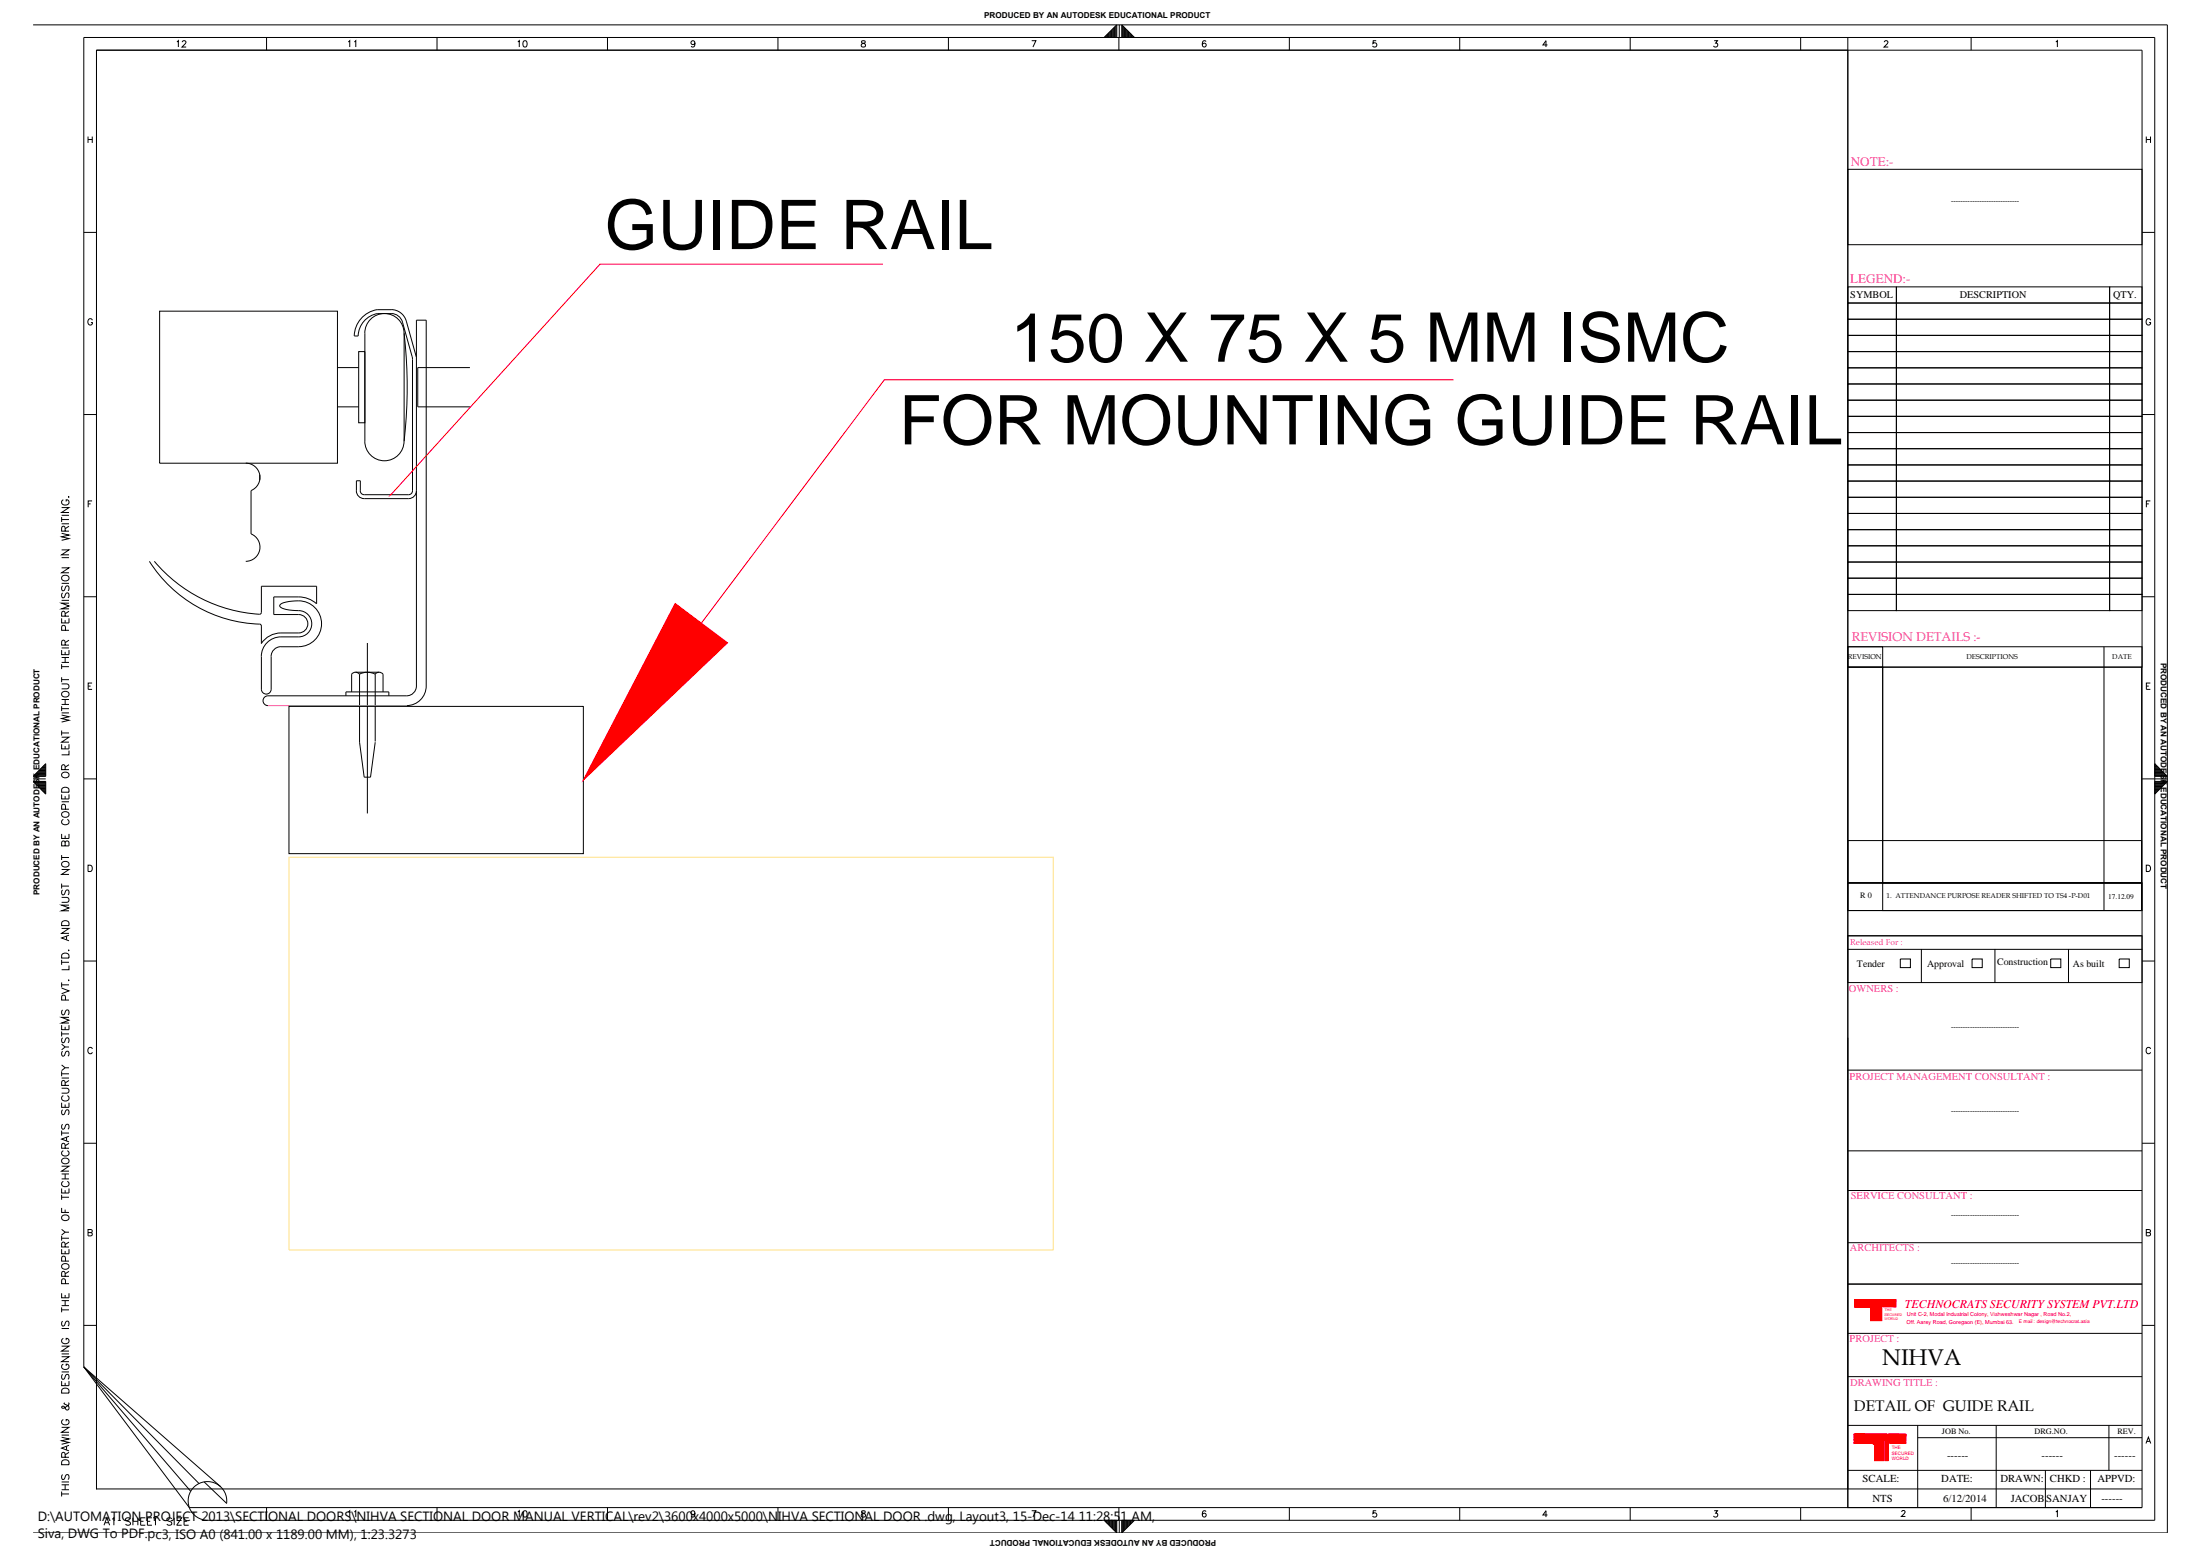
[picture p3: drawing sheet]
<svg xmlns="http://www.w3.org/2000/svg" width="1189mm" height="841mm" viewBox="0 0 1189 841" stroke-linecap="round" stroke-linejoin="round" font-family="sans-serif">
<!-- layer: DOOR -->
<g fill="none" stroke="#000" stroke-width=".54">
<path d="M86 168h96v82h-96zM217 174l6 20v71M218 174a6 6 0 0 0-7-5h-7a13 13 0 0 0-10 12h-3a15 15 0 0 1 13-14h7a8 8 0 0 1 9 6l5 20M218 180a11 11 0 0 0-10-11 11 11 0 0 0-11 11v58M218 180a255 255 0 0 1 0 58zM182 199h12M194 190h3v38h-3zM254 199h-28v21h28M182 220h12M197 238a11 11 0 0 0 11 11 11 11 0 0 0 10-11M133 250a8 8 0 0 1 7 6 8 8 0 0 1-4 9v23a8 8 0 0 1 4 9 8 8 0 0 1-7 6M140 256v3"/>
<path d="M193 265a4 4 0 0 0 4 4h24a4 4 0 0 0 4-4M193 265v-5h2v5M195 265v2h2h24h1l1-2M81 303a73 73 0 0 0 59 34M83 303a79 79 0 0 0 58 29v-15h30v9a14 14 0 0 0-10-4h-13v10h13a5 5 0 0 1 5 5 5 5 0 0 1-5 5h-9a13 13 0 0 0-11 6v-10l-1-1M151 327a15 15 0 0 1 22 6 12 12 0 0 1-12 16h-9a5 5 0 0 0-5 6v17a2.6 2.6 0 0 1-3 3 2.6 2.6 0 0 1-3-3v-17a11 11 0 0 1 11-11h9a7 7 0 0 0 7-8 7 7 0 0 0-8-6 10 10 0 0 1-9-3zM199 347v92M187 376v-2h23v2M192 363h13M194 364a2.6 2.6 0 0 0-4 0v10M194 364v37l3 19h3l3-19M203 364a9 9 0 0 0-9 0"/>
<path d="M203 364a2.6 2.6 0 0 1 4 0v10M203 364v37M145 381a2.6 2.6 0 0 1-3-3 2.6 2.6 0 0 1 3-2h75a5 5 0 0 0 5-5v-198h5v198a11 11 0 0 1-10 10"/>
</g>
<path d="M145 381h75" fill="none" stroke="#dd6e6e" stroke-width=".54"/>
<!-- layer: 0 -->
<g fill="none" stroke="#000" stroke-width=".54">
<path d="M18 13h1153v815h-1153M597 20h.1M598 19v1M599 18v2M600 17v3M601 16v4M601 15v5M602 15v5M603 14v6M605 13v7M606 14v6M607 14v6"/>
<path d="M608 15v5M609 16v4M609 17v3M610 17v3M611 18v2M611 19v1M612 19v1M613 20h.1M52 27h947v777h-947zM96 23v-1v3M98 23l1-1 1 1-2 2h3M144 20v7"/>
<path d="M188 23l1-1v3M191 23l1-1v3M236 20v7M280 23l1-1v3M283 22a1.6 1.6 0 0 1 2 2 1.6 1.6 0 0 1-2 1v-1zM328 20v7M376 23a1.1 1.1 0 0 1-2 1 1.1 1.1 0 0 1 0-2 1.1 1.1 0 0 1 1 0v3h-1M420 20v7M466 22v1a1.4 1.4 0 0 1 1 1 1.4 1.4 0 0 1 0 1h-1a1.4 1.4 0 0 1 0-1 1.4 1.4 0 0 1 1-1v-1zM513 20v7M558 22h2l-2 3M597 20l6-7v7"/>
<path d="M605 20v7M606 20v-7l7 7M652 22a1.6 1.6 0 0 0-2 2 1.6 1.6 0 0 0 1 1 1.1 1.1 0 0 0 0-2 1.1 1.1 0 0 0-1 1M697 20v7M744 22h-2v1a1.2 1.2 0 0 1 2 0 1.2 1.2 0 0 1 0 2 1.2 1.2 0 0 1-2 0M789 20v7M836 24h-2l1-2v3M881 20v7M926 22h2l-1 1a1.1 1.1 0 0 1 1 2 1.1 1.1 0 0 1-2 0M973 20v7M999 20v794M1018 23l1-1 1 1-2 2h2"/>
<path d="M1065 20v7M1111 23l1-1v3M48 74v3M48 75h2M50 74v3M1160 75h2M1160 74v3M1162 74v3M999 91h159v41h-159zM45 126h7M1158 126h6M999 155h26v9h-26z"/>
<path d="M1025 155h115v9h-115zM1140 155h18v9h-18zM50 173a1.3 1.3 0 0 0-1-1 1.3 1.3 0 0 0-2 1 1.4 1.4 0 0 0 1 2 1.4 1.4 0 0 0 2 0v-1h-1M999 164h26v8h-26zM999 172h26v9h-26zM1025 164h115v8h-115zM1025 172h115v9h-115zM1140 164h18v8h-18zM1140 172h18v9h-18zM1162 173a1.2 1.2 0 0 0-1-1 1.2 1.2 0 0 0-1 1 1.4 1.4 0 0 0 0 2 1.4 1.4 0 0 0 2 0v-1h-1M999 181h26v9h-26zM999 190h26v9h-26z"/>
<path d="M999 199h26v8h-26zM1025 181h115v9h-115zM1025 190h115v9h-115zM1025 199h115v8h-115zM1140 181h18v9h-18zM1140 190h18v9h-18zM1140 199h18v8h-18zM999 207h26v9h-26zM999 216h26v9h-26zM1025 207h115v9h-115zM1025 216h115v9h-115zM1140 207h18v9h-18z"/>
<path d="M1140 216h18v9h-18zM45 224h7M999 225h26v9h-26zM999 234h26v8h-26zM1025 225h115v9h-115zM1025 234h115v8h-115zM1140 225h18v9h-18zM1140 234h18v8h-18zM1158 224h6M999 242h26v9h-26zM999 251h26v9h-26zM999 260h26v9h-26z"/>
<path d="M1025 242h115v9h-115zM1025 251h115v9h-115zM1025 260h115v9h-115zM1140 242h18v9h-18zM1140 251h18v9h-18zM1140 260h18v9h-18zM33 274h4l-4 3h4M33 279v3M33 278h4M34 270a1.5 1.5 0 0 0-1 2 1.5 1.5 0 0 0 2 1 1.7 1.7 0 0 0 2-1 1.7 1.7 0 0 0 0-2h-1v1M37 268h.1M48 272h1"/>
<path d="M50 271h-2v3M999 269h26v8h-26zM999 277h26v9h-26zM1025 269h115v8h-115zM1025 277h115v9h-115zM1140 269h18v8h-18zM1140 277h18v9h-18zM1160 272h1M1162 271h-2v3M33 297h4l-4 3h4M33 288l4 1-4 1 4 1-4 1M33 283h4"/>
<path d="M33 281h4M35 287v-2l-1-1-1 1v2h4M37 284l-2 2M999 286h26v9h-26zM999 295h26v9h-26zM1025 286h115v9h-115zM1025 295h115v9h-115zM1140 286h18v9h-18zM1140 295h18v9h-18zM33 307h4l-4 2h4M33 315h4M33 301h4"/>
<path d="M34 316l-1 1 1 2h1l1-2 1-1v1v2M999 304h26v8h-26zM999 312h26v9h-26zM1025 304h115v8h-115zM1025 312h115v9h-115zM1140 304h18v8h-18zM1140 312h18v9h-18zM33 334v2h4v-2M33 324h4M34 320l-1 1 1 2h1l1-3h1v1v2M35 333v-2l-1-1-1 1v2h4M35 335v1"/>
<path d="M37 326h-4l4 1-4 2h4M37 330l-2 2M45 322h7M999 321h26v9h-26zM1025 321h115v9h-115zM1140 321h18v9h-18zM1158 322h6M33 351v3h4v-3M33 359v2M33 358h4M33 355h4M33 350h4"/>
<path d="M35 348v-2h-1h-1v2h4M35 352v2M35 355v3M35 340v-2h-1l-1 2h4M37 346l-2 1M999 349h159v11h-159zM999 349h18v11h-18zM1137 349v143M33 369h3l1 2v1h-4M33 366v2M33 378h4M33 367h4"/>
<path d="M33 360h4M35 378v3M48 371h1M50 369h-2v3h2M999 360h18v117h-18zM1017 360h140v117h-140zM1160 371h1M1162 369h-2v3h2M33 398h4l-4 3h4M33 386l4 1-4 1 4 1-4 1M33 381v3M33 395v2"/>
<path d="M33 396h4M33 385h4M33 383h4M33 381h4M156 382h159v79h-159zM18 419h7M19 419h6M19 418h6M20 417h5M21 417h4M21 416h4M22 415h3"/>
<path d="M23 415h2M23 414h2M24 413h1M25 413v6h-7zM33 402v3h4v-3M35 416v-3h-1h-1v3h4M35 403v2M37 405v3h-4M37 413l-2 1M1164 413h1M1164 418h6M1164 419h6"/>
<path d="M1164 419h7M1164 413l7 6h-7M1164 416h4M1164 415h3M1164 414h2M1164 414h1M1164 417h5M18 421h7M18 422h7v7zM18 422h7M18 423h7M19 423h6"/>
<path d="M20 424h5M20 425h5M21 425h4M21 426h4M22 426h3M23 427h2M23 428h2M24 428h1M25 429h.1M33 429v3h4v-3M33 433h4M33 426a2.2 2.2 0 0 1 4 1v1h-4z"/>
<path d="M35 430v2M35 437v-2h-1l-1 2h4M45 421h7M1158 421h13M1164 426h4M1164 425h4M1164 425h5M1164 426h3M1164 427h2M1164 422h7l-7 7M1164 428h2M1164 428h1"/>
<path d="M1164 429h1M1164 424h5M1164 424h6M1164 423h6M1164 423h7M1164 422h7M33 450v3h4v-3M34 443a1.5 1.5 0 0 0-1 1 1.5 1.5 0 0 0 2 1 1.7 1.7 0 0 0 2 0 1.7 1.7 0 0 0 0-2h-1M35 455l1-1h1v1v2h-4l1-3 1 1v2M35 451v2M999 454h158v23h-158zM33 470h4l-4 2h4"/>
<path d="M33 462v3M33 477v3M33 479h4M33 463h4M48 467h1a1.8 1.8 0 0 1 1 2 1.8 1.8 0 0 1-1 2h-1zM999 477h158v15h-158zM1017 477h141v15h-141zM1160 467h1a1.8 1.8 0 0 1 1 2 1.8 1.8 0 0 1-1 2h-1zM33 485h3l1 1v1h-4M33 498a2.2 2.2 0 0 1 4 1v1h-4zM34 481l-1 1 1 1h1l1-2 1 1v1M37 489h-4l4 1-4 2h4"/>
<path d="M33 501h4l-4 3h4M33 518v3M33 520h4M33 516a2.2 2.2 0 0 1 4 0v1h-4zM36 506v2M37 513h.1M37 505l-4 2 4 1M45 519h7M999 505h159M999 513h159M1027 518h5v5h-5zM1038 513v18"/>
<path d="M1066 518h5v5h-5zM1078 513v18M1108 518h6v5h-6zM1118 513v18M1145 518h6v5h-6zM1158 519h6M33 534l4 1-4 2M33 531v2M33 532h4M37 530h.1M37 522v2h-4M999 531h159"/>
<path d="M33 554v2h4v-2M33 557v3M33 558h4M34 546h-1l1 2h1l1-2h1v2M35 555v1M35 540v-2h-1l-1 2h4M37 550h-4l4 1-4 2h4M33 579v2M33 575l2 2M33 564l2 2M34 568l-1 1 1 1h1l1-2h1v1v1M34 561l-1 1 1 1h1l1-2 1 1v1"/>
<path d="M37 577h-2l-2 1M37 566h-2l-2 1M50 567a1.3 1.3 0 0 0-2-1 1.3 1.3 0 0 0-1 1v1a1.3 1.3 0 0 0 1 1 1.3 1.3 0 0 0 2-1M999 561v253h159M999 578h159M1162 567a1.2 1.2 0 0 0-1-1 1.2 1.2 0 0 0-1 1v1a1.2 1.2 0 0 0 1 1 1.2 1.2 0 0 0 1-1M33 596v2h4v-2M33 588h3l1 1v1h-4M33 582h4M33 580h4M34 599l-1 1 1 2h1l1-2 1-1v1v2M34 592a1.5 1.5 0 0 0-1 2 1.5 1.5 0 0 0 2 1 1.7 1.7 0 0 0 2-1 1.7 1.7 0 0 0 0-2h-1"/>
<path d="M35 586v-2h-1h-1v2h4M35 597v1M37 584l-2 1M33 611v2M33 612h4M34 607l-1 1 1 2h1l1-3h1v1v2M36 614v2M37 614l-4 1 4 2M37 618l-2 1M45 618h7M1158 618h6M33 630h4l-4 3h4"/>
<path d="M33 637h4M33 634h4M34 638a1.5 1.5 0 0 0-1 2 1.5 1.5 0 0 0 2 1 1.7 1.7 0 0 0 2-1 1.7 1.7 0 0 0 0-2h-1M34 622a1.5 1.5 0 0 0-1 1 1.5 1.5 0 0 0 2 1 1.7 1.7 0 0 0 2 0 1.7 1.7 0 0 0 0-2h-1M35 620v-2h-1l-1 2h4M35 634v3M999 622h159M33 652v3h4M33 642v2h4v-2M33 645v3M33 647h4M35 643v1"/>
<path d="M35 653v2M999 643h159M33 675v2h4v-2M33 667v3M33 669h4M33 664l2 2M35 674v-3h-1h-1v3h4M35 676v1M37 666h-2l-2 1M37 671l-2 1M48 666h2v-2h-2v4l2-1v-1h-1M999 671h159"/>
<path d="M1160 666h2v-2h-2v4l2-1v-1h-1M33 699v2h4v-2M35 689v-2h-1l-1 2h4M35 699v2M35 693v-2h-1l-1 2h4M35 681v-2h-1l-1 2h4M37 687l-2 1M999 694h159M33 706v3M33 718h4M33 708h4M33 705h4"/>
<path d="M33 703h4M34 714l-1 1 1 1h1l1-2 1 1v1M35 703v2M45 716h7M1158 716h6M33 733h4l-4 3h4M33 727h4l-4 3h4M33 731h4M34 737a1.5 1.5 0 0 0-1 2 1.5 1.5 0 0 0 2 1 1.7 1.7 0 0 0 2-1 1.7 1.7 0 0 0 0-2h-1v1M34 723a1.5 1.5 0 0 0-1 2 1.5 1.5 0 0 0 2 1 1.7 1.7 0 0 0 2-1 1.7 1.7 0 0 0 0-2h-1v1M45 738v-718h1119v801h-1052a10 10 0 0 1-10-10 10 10 0 0 1 11-11 10 10 0 0 1 9 12l-12-12M45 738l57 76h1056"/>
<path d="M45 738l74 65M45 738l63 63M45 738l58 68M999 720h159M33 746v2h4v-2M33 741h4M33 751a2.2 2.2 0 0 1 4 0v1h-4zM34 742l-1 1 1 2h1l1-2 1-1v1v2M35 758a2.4 2.4 0 0 1 2 3h-1l-2-1h-1l1 1 1-1 2-1v-1M35 747v1M52 744v-717h1106v787M999 744h159"/>
<path d="M33 776l4 1-4 1 4 1-4 1M33 771h4l-4 3h4M33 775h4M34 767a1.5 1.5 0 0 0-1 1 1.5 1.5 0 0 0 2 2 1.7 1.7 0 0 0 2-1 1.7 1.7 0 0 0 0-2h-1v1M999 770h159M1036 777h122M1036 770v44M1079 770v44M1140 770v24M1160 780l1-4 1 4M1160 779h2M33 789a2.2 2.2 0 0 1 4 1v1h-4z"/>
<path d="M34 797h-1l1 2h1l1-2h1v2M35 787v-2l-1-1-1 1v2h4M36 781v2M37 781l-4 1 4 2M37 784l-2 2M999 794h159M1105 794v20M1130 794v20M33 807h4M33 806v2M33 805h4M33 802h4"/>
<path d="M33 800h4M35 802v3M72 820v4M74 820v4M79 820h-3v4h3M82 820h-2v4h2M83 820h2M84 820v4M94 820v4M95 820h3l-3 4h3M102 820h-3v4h3M144 814v7"/>
<path d="M188 817l1-1v3M191 817l1-1v3M236 814v7M280 817l1-1v3M283 816a1.6 1.6 0 0 1 2 2 1.6 1.6 0 0 1-2 1v-1zM328 814v7M376 817a1.1 1.1 0 0 1-2 1 1.1 1.1 0 0 1 0-2 1.1 1.1 0 0 1 1 1v2h-1M420 814v7M466 816v1a1.4 1.4 0 0 1 1 1 1.4 1.4 0 0 1 0 1h-1a1.4 1.4 0 0 1 0-1 1.4 1.4 0 0 1 1-1v-1zM513 814v7M558 816h2l-2 3M605 814v7"/>
<path d="M652 817v-1a1.6 1.6 0 0 0-2 2 1.6 1.6 0 0 0 1 1 1.1 1.1 0 0 0 0-2 1.1 1.1 0 0 0-1 1M697 814v7M744 816h-2v2a1.2 1.2 0 0 1 2-1 1.2 1.2 0 0 1 0 2 1.2 1.2 0 0 1-2 0M789 814v7M836 818h-2l1-2v3M881 814v7M926 816h2l-1 1a1.1 1.1 0 0 1 1 2 1.1 1.1 0 0 1-2 0M973 814v7M999 804h159M1028 817l1-1v1l-1 2h2M1065 814v7M1111 817l1-1v3"/>
<path d="M56 824l2-4 1 4M57 823h2M61 821l1-1v4M71 820h-1h-2v1l3 2-1 1-2-1M72 822h2M76 822h2M80 822h1M93 820h-1h-2v1l3 2-1 1-2-1M99 822h2M597 821l6 7v-7M597 821v1M598 821v1"/>
<path d="M598 821v2M599 821v2M599 821v3M600 821v3M600 821v4M601 821v4M601 821v5M602 821v5M602 821v6M603 821v6M603 821v7M605 821v7"/>
<path d="M606 821v7l7-7M606 821v7M607 821v7M607 821v6M608 821v6M608 821v5M609 821v4M610 821v4M610 821v3M611 821v2M612 821v2M612 821v1"/>
<path d="M613 821v1"/>
<circle cx="35" cy="312" r="1.8"/>
<circle cx="35" cy="375" r="1.8"/>
<circle cx="35" cy="419" r="1.8"/>
<circle cx="35" cy="440" r="1.8"/>
<circle cx="35" cy="467" r="1.8"/>
<circle cx="35" cy="627" r="1.8"/>
<circle cx="35" cy="658" r="1.8"/>
<circle cx="35" cy="684" r="1.8"/>
</g>
<!-- layer: WALL200 -->
<path d="M156 463h413v212h-413z" fill="none" stroke="#ffdf7f" stroke-width=".54"/>
<!-- layer: 0 -->
<path d="M365 326l28 21-78 74z" fill="#f00" stroke="#f00" stroke-width=".54"/>
<path d="M477 143h-153l-113 124M786 205h-308l-99 132" fill="none" stroke="#f00" stroke-width=".54"/>
<!-- layer: co.text name -->
<g fill="#f00" stroke="#f00" stroke-width=".54">
<path d="M1002 775h18zM1002 775h18z"/>
<path d="M1021 775h9zM1021 775h9z"/>
<path d="M1002 775h18zM1002 775h18z"/>
<path d="M1021 775h9zM1021 775h9z"/>
<path d="M1021 775h9zM1021 775h9z"/>
<path d="M1002 775h18zM1002 775h18z"/>
<path d="M1002 775h18zM1002 775h18z"/>
<path d="M1018 775l2 1zM1018 775l2 1z"/>
<path d="M1021 775l9 1zM1021 775l9 1z"/>
<path d="M1018 776h2zM1018 776h2z"/>
<path d="M1018 776h2zM1018 776h2z"/>
<path d="M1002 776h15zM1002 776h15z"/>
<path d="M1018 776h2zM1018 776h2z"/>
<path d="M1002 776h16zM1002 776h16z"/>
<path d="M1019 776l1 1zM1019 776h1v1z"/>
<path d="M1002 776l16 1zM1002 776l16 1z"/>
<path d="M1002 777h16zM1002 777h16z"/>
<path d="M1021 776v1h9zM1021 776h9v1z"/>
<path d="M1015 777h3zM1015 777h3z"/>
<path d="M1016 777h2zM1016 777h2z"/>
<path d="M1016 777h2zM1016 777h2z"/>
<path d="M1002 777h13zM1002 777h13z"/>
<path d="M1016 777h2zM1016 777h2z"/>
<path d="M1002 777l13 1zM1002 777l13 1z"/>
<path d="M1016 777l2 1zM1016 777h2v1z"/>
<path d="M1002 778h13zM1002 778h13z"/>
<path d="M1021 777v1h9zM1021 777h9v1z"/>
<path d="M1002 778h13zM1002 778h13z"/>
<path d="M1013 778h3zM1013 778h3z"/>
<path d="M1014 778h2zM1014 778h2z"/>
<path d="M1014 778h2zM1014 778h2z"/>
<path d="M1014 778l2 1zM1014 778l2 1z"/>
<path d="M1002 779h11zM1002 779h11z"/>
<path d="M1002 779h11zM1002 779h11z"/>
<path d="M1014 779h2zM1014 779h2z"/>
<path d="M1002 779l12 1zM1002 779l12 1z"/>
<path d="M1021 779v1h9zM1021 779h9v1z"/>
<path d="M1002 780h12zM1002 780h12z"/>
<path d="M1012 780h2zM1012 780h2z"/>
<path d="M1012 780h2zM1012 780h2z"/>
<path d="M1013 780h1zM1013 780h1z"/>
<path d="M1013 780h1zM1013 780h1z"/>
<path d="M1013 780l1 1zM1013 780l1 1z"/>
<path d="M1019 777v12h1zM1019 777h1v12z"/>
<path d="M1016 778v11h2zM1016 778h2v11z"/>
<path d="M1014 779v10h2zM1014 779h2v10z"/>
<path d="M1013 781v8h1zM1013 781h1v8z"/>
<path d="M1002 702h14zM1002 702h14z"/>
<path d="M1017 702h7zM1017 702h7z"/>
<path d="M1002 702h15zM1002 702h15z"/>
<path d="M1017 702h7zM1017 702h7z"/>
<path d="M1002 702h15zM1002 702h15z"/>
<path d="M1002 702l15 1zM1002 702l15 1z"/>
<path d="M1015 703h2zM1015 703h2z"/>
<path d="M1017 702l7 1zM1017 702l7 1z"/>
<path d="M1015 703h2zM1015 703h2z"/>
<path d="M1015 703h2zM1015 703h2z"/>
<path d="M1002 703h12zM1002 703h12z"/>
<path d="M1015 703h2zM1015 703h2z"/>
<path d="M1002 703h13zM1002 703h13z"/>
<path d="M1015 703h2zM1015 703h2z"/>
<path d="M1002 703h13zM1002 703h13z"/>
<path d="M1002 703l13 1zM1002 703l13 1z"/>
<path d="M1017 703v1h7zM1017 703h7v1z"/>
<path d="M1013 704h2zM1013 704h2z"/>
<path d="M1013 704h2zM1013 704h2z"/>
<path d="M1013 704h2zM1013 704h2z"/>
<path d="M1002 704h10zM1002 704h10z"/>
<path d="M1013 704h2zM1013 704h2z"/>
<path d="M1002 704h11zM1002 704h11z"/>
<path d="M1013 704h2zM1013 704h2z"/>
<path d="M1002 704l11 1zM1002 704l11 1z"/>
<path d="M1017 704v1h7zM1017 704h7v1z"/>
<path d="M1002 705h11zM1002 705h11z"/>
<path d="M1011 705h2zM1011 705h2z"/>
<path d="M1012 705h1zM1012 705h1z"/>
<path d="M1012 705h1zM1012 705h1z"/>
<path d="M1012 705h1zM1012 705h1z"/>
<path d="M1002 705h9zM1002 705h9z"/>
<path d="M1002 705h9zM1002 705h9z"/>
<path d="M1012 705l1 1zM1012 705l1 1z"/>
<path d="M1002 705l10 1zM1002 705l10 1z"/>
<path d="M1017 705v1h7zM1017 705h7v1z"/>
<path d="M1002 706h10zM1002 706h10z"/>
<path d="M1010 706h2zM1010 706h2z"/>
<path d="M1010 706h2zM1010 706h2z"/>
<path d="M1011 706h1zM1011 706h1z"/>
<path d="M1011 706h1zM1011 706h1z"/>
<path d="M1011 706l1 1zM1011 706l1 1z"/>
<path d="M1016 703v10h1zM1016 703h1v10z"/>
<path d="M1014 704v9h1zM1014 704h1v9z"/>
<path d="M1012 706v7h1zM1012 706h1v7z"/>
<path d="M1011 707v6h1zM1011 707h1v6z"/>
</g>
<g fill="none" stroke="#f00" stroke-width=".54">
<path d="M1002 704h11v9h-1v-8h-10zM1010 706l1 1v6h1l-1-8h-9v1h8M1013 704h-11v-1h13v10h-1v-9M1015 703h-13v-1h15v11h-1v-10M1017 702h7v1h-7zM1017 703h7v1h-7zM1017 704h7v1h-7zM1017 705h7v1h-7zM1002 776h15l1 1v12h-2v-11v-1h-14zM1012 780h1v9h1v-9l-1-1h-11v1h10M1013 778l1 1v10h2v-11h-1l-13-1v1h11M1019 775l1 1v13h-1v-12"/>
<path d="M1019 775h-17h16l1 2M1021 775v1h9v-1h-9M1021 776h9v1h-9zM1021 777h9v1h-9zM1021 779h9v1h-9z"/>
</g>
<g font-size="37">
<text x="327" y="135">GUIDE RAIL</text>
<text x="546" y="195">150 X 75 X 5 MM ISMC</text>
<text x="486" y="240">FOR MOUNTING GUIDE RAIL</text>
</g>
<text font-size="12.3" x="1017" y="737">NIHVA</text>
<text font-size="8.3" x="1002" y="762">DETAIL OF GUIDE RAIL</text>
<g font-size="7.2">
<text x="20" y="821">D:\AUTOMATION PROJECT 2013\SECTIONAL DOORS\NIHVA SECTIONAL DOOR MANUAL VERTICAL\rev2\3600x4000x5000\NIHVA SECTIONAL DOOR .dwg, Layout3, 15-Dec-14 11:28:51 AM,</text>
<text x="20" y="831">Siva, DWG To PDF.pc3, ISO A0 (841.00 x 1189.00 MM), 1:23.3273</text>
</g>
<g font-size="7.1" fill="#f0f">
<text x="1000" y="90">NOTE:-</text>
<text x="1000" y="153">LEGEND:-</text>
</g>
<text font-size="6.9" fill="#f0f" x="1001" y="346">REVISION DETAILS :-</text>
<text font-size="6.4" fill="#f00" x="1029" y="707">TECHNOCRATS SECURITY SYSTEM PVT.LTD</text>
<g font-size="5.8">
<text x="1052" y="788">------</text>
<text x="1103" y="788">------</text>
<text x="1142" y="788">------</text>
<text x="1007" y="800">SCALE:</text>
<text x="1049" y="800">DATE:</text>
<text x="1081" y="800">DRAWN:</text>
<text x="1108" y="800">CHKD :</text>
<text x="1133" y="800">APPVD:</text>
<text x="1012" y="811">NTS</text>
<text x="1050" y="811">6/12/2014</text>
<text x="1087" y="811">JACOB</text>
<text x="1106" y="811">SANJAY</text>
<text x="1136" y="811">------</text>
</g>
<g font-size="5.7" fill="#f0f">
<text x="999" y="536">OWNERS :</text>
<text x="999" y="583">PROJECT MANAGEMENT CONSULTANT :</text>
<text x="1000" y="648">SERVICE CONSULTANT :</text>
<text x="1000" y="676">ARCHITECTS :</text>
<text x="1000" y="725">PROJECT :</text>
<text x="1000" y="749">DRAWING TITLE :</text>
</g>
<g font-size="5.5">
<text x="1000" y="161">SYMBOL</text>
<text x="1059" y="161">DESCRIPTION</text>
<text x="1142" y="161">QTY.</text>
</g>
<g font-size="5.3">
<text x="1079" y="521">Construction</text>
<text x="1003" y="523">Tender</text>
<text x="1041" y="522">Approval</text>
<text x="1120" y="522">As built</text>
</g>
<text font-size="4.6" fill="#f0f" x="1000" y="510">Released For :</text>
<g font-size="4.4">
<text x="532" y="9">PRODUCED BY AN AUTODESK EDUCATIONAL PRODUCT</text>
<text x="1168" y="358" transform="rotate(90 1168 358)">PRODUCED BY AN AUTODESK EDUCATIONAL PRODUCT</text>
<text x="21" y="483" transform="rotate(-90 21 483)">PRODUCED BY AN AUTODESK EDUCATIONAL PRODUCT</text>
<text x="1005" y="485">R 0</text>
<text x="1049" y="775">JOB No.</text>
<text x="1099" y="775">DRG.NO.</text>
<text x="1144" y="775">REV.</text>
<text x="657" y="832" transform="rotate(180 657 832)">PRODUCED BY AN AUTODESK EDUCATIONAL PRODUCT</text>
</g>
<text font-size="4" x="1139" y="486">17.12.09</text>
<g font-size="3.8">
<text x="1054" y="110">-----------------------------</text>
<text x="999" y="356">REVISION</text>
<text x="1063" y="356">DESCRIPTIONS</text>
<text x="1141" y="356">DATE</text>
<text x="1019" y="485">1. ATTENDANCE PURPOSE READER SHIFTED TO TS4 -P-D01</text>
<text x="1054" y="556">-----------------------------</text>
<text x="1054" y="601">-----------------------------</text>
<text x="1054" y="657">-----------------------------</text>
<text x="1054" y="684">-----------------------------</text>
</g>
<g font-size="3" fill="#f00">
<text x="1030" y="711">Unit C-2, Modal Industrial Colony, Vishweshwar Nagar , Road No.2,</text>
<text x="1030" y="715">Off. Aarey Road, Goregaon (E), Mumbai 63.</text>
</g>
<text font-size="2.7" fill="#f00" x="1091" y="715">E mail : design@technocrat.asia</text>
<g font-size="2.5" fill="#f00">
<text x="1022" y="786">SECURED</text>
<text x="1022" y="783">THE</text>
<text x="1022" y="789">WORLD</text>
</g>
<g font-size="1.9" fill="#f00">
<text x="1018" y="711">SECURED</text>
<text x="1018" y="708">THE</text>
<text x="1018" y="713">WORLD</text>
</g>
</svg>
